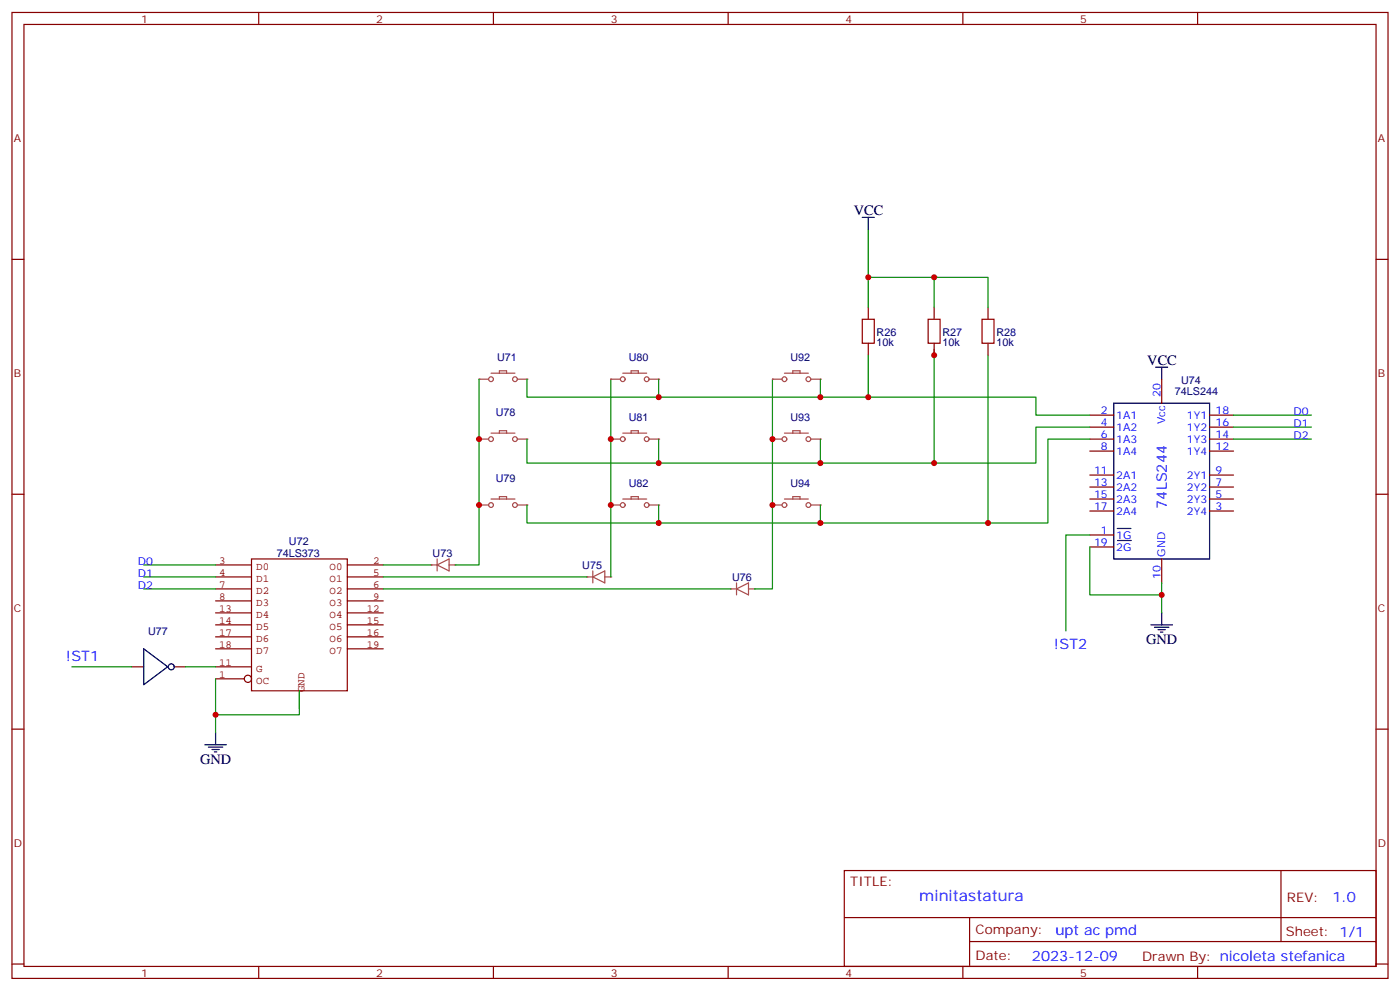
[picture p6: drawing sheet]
<svg xmlns="http://www.w3.org/2000/svg" width="412mm" height="292mm" viewBox="0 0 412 292" stroke-linecap="round" stroke-linejoin="round" font-family="sans-serif">
<g fill="none" stroke="#870000" stroke-width=".35">
<path d="M3.5 3.7h405.4v284.3h-405.4zM7.1 7.2h398.2v277.3h-398.2zM76.2 3.7v3.5M145.3 3.7v3.5M214.5 3.7v3.5M283.6 3.7v3.5M352.8 3.7v3.5M3.5 76.3h3.6M405.3 76.3h3.6M3.5 145.5h3.6M405.3 145.5h3.6M3.5 214.6h3.6"/>
<path d="M405.3 214.6h3.6M248.7 256.3h156.6v28.2h-156.6zM377.3 256.3v20.9M248.7 270.1h156.5M285.6 277.2h119.6M285.6 270.1v14.1M3.5 283.8h3.6M76.2 284.5v3.5M145.3 284.5v3.5M214.5 284.5v3.5M283.6 284.5v3.5M352.8 284.5v3.5"/>
<path d="M405.3 283.8h3.6"/>
</g>
<g fill="none" stroke="#a64a4a" stroke-width=".35">
<path d="M141.1 111.6h2.8M144.6 109.9h7.1M147.1 109.9v-.8h2.1v.8M152.4 111.6h2.8"/>
<circle cx="144.6" cy="111.6" r=".71"/>
<circle cx="151.7" cy="111.6" r=".71"/>
</g>
<g fill="#a64a4a">
<circle cx="155.2" cy="111.6" r=".18"/>
<circle cx="141.1" cy="111.6" r=".18"/>
</g>
<g fill="none" stroke="#850000" stroke-width=".35">
<path d="M63.5 166.3h10.6M63.5 169.8h10.6M63.5 173.4h10.6M63.5 176.9h10.6M74.1 164.5h28.2v38.8h-28.2zM102.3 166.3h10.6M102.3 169.8h10.6M102.3 173.4h10.6M102.3 176.9h10.6M63.5 199.8h8.5M63.5 196.3h10.6M63.5 180.4h10.6"/>
<path d="M63.5 183.9h10.6M63.5 187.5h10.6M63.5 191h10.6M102.3 180.4h10.6M102.3 183.9h10.6M102.3 187.5h10.6M102.3 191h10.6M88.2 203.3v5.3"/>
<circle cx="73" cy="199.8" r="1.06"/>
</g>
<path d="M328.1 118.7h28.2v45.8h-28.2zM329.1 155.6h4M329.2 159.1h4" fill="none" stroke="#000" stroke-width=".35"/>
<g fill="none" stroke="#870000" stroke-width=".35">
<path d="M342.2 111.6v7.1M321 122.2h7.1M321 125.7h7.1M321 129.3h7.1M321 132.8h7.1M321 139.8h7.1M356.3 122.2h7.1M356.3 125.7h7.1M356.3 129.3h7.1M356.3 132.8h7.1M356.3 139.8h7.1M321 143.4h7.1"/>
<path d="M321 146.9h7.1M321 150.4h7.1M321 157.5h7.1M356.3 143.4h7.1M356.3 146.9h7.1M356.3 150.4h7.1M321 161h7.1M342.2 164.5v7.1"/>
</g>
<path d="M128.8 166.3l3.5-1.8v3.6zM128.8 164.5v3.6" fill="none" stroke="#a64a4a" stroke-width=".35"/>
<g fill="#a64a4a">
<circle cx="134.1" cy="166.3" r=".18"/>
<circle cx="127" cy="166.3" r=".18"/>
</g>
<path d="M127 166.3h1.8M132.3 166.3h1.8M174.6 169.8l3.6-1.7v3.5zM174.6 168.1v3.5" fill="none" stroke="#a64a4a" stroke-width=".35"/>
<g fill="#a64a4a">
<circle cx="179.9" cy="169.8" r=".18"/>
<circle cx="172.9" cy="169.8" r=".18"/>
</g>
<path d="M172.9 169.8h1.7M178.2 169.8h1.7M217 173.4l3.5-1.8v3.5zM217 171.6v3.5" fill="none" stroke="#a64a4a" stroke-width=".35"/>
<g fill="#a64a4a">
<circle cx="222.2" cy="173.4" r=".18"/>
<circle cx="215.2" cy="173.4" r=".18"/>
</g>
<path d="M215.2 173.4h1.8M220.5 173.4h1.7" fill="none" stroke="#a64a4a" stroke-width=".35"/>
<path d="M112.9 166.3h14.1M112.9 169.8h60M112.9 173.4h102.3" fill="none" stroke="#008700" stroke-width=".35"/>
<path d="M42.3 191l7.1 5.3-7.1 5.3zM60.3 219.2h6.4M61.4 219.9h4.2M63.5 215.7v3.5M62.4 220.6h2.2M63.1 221.3h.8" fill="none" stroke="#000" stroke-width=".35"/>
<path d="M38.8 196.3h3.5M51.2 196.3h3.5" fill="none" stroke="#870000" stroke-width=".35"/>
<circle cx="50.4" cy="196.3" r=".88" fill="#fff" stroke="#000" stroke-width=".35"/>
<path d="M141.1 111.6v54.7h-7M21.2 196.3h17.6M54.7 196.3h8.8M63.5 199.8v15.9M88.2 203.3v7.1h-24.7" fill="none" stroke="#008700" stroke-width=".35"/>
<g fill="none" stroke="#a64a4a" stroke-width=".35">
<path d="M141.1 129.3h2.8M144.6 127.5h7.1M147.1 127.5v-.7h2.1v.7M152.4 129.3h2.8"/>
<circle cx="144.6" cy="129.3" r=".71"/>
<circle cx="151.7" cy="129.3" r=".71"/>
</g>
<g fill="#a64a4a">
<circle cx="155.2" cy="129.3" r=".18"/>
<circle cx="141.1" cy="129.3" r=".18"/>
</g>
<g fill="none" stroke="#a64a4a" stroke-width=".35">
<path d="M141.1 148.7h2.8M144.6 146.9h7.1M147.1 146.9v-.7h2.1v.7M152.4 148.7h2.8"/>
<circle cx="144.6" cy="148.7" r=".71"/>
<circle cx="151.7" cy="148.7" r=".71"/>
</g>
<g fill="#a64a4a">
<circle cx="155.2" cy="148.7" r=".18"/>
<circle cx="141.1" cy="148.7" r=".18"/>
</g>
<path d="M179.9 111.6v58.2" fill="none" stroke="#008700" stroke-width=".35"/>
<g fill="none" stroke="#a64a4a" stroke-width=".35">
<path d="M179.9 111.6h2.8M183.4 109.9h7.1M185.9 109.9v-.8h2.1v.8M191.2 111.6h2.8"/>
<circle cx="183.4" cy="111.6" r=".71"/>
<circle cx="190.5" cy="111.6" r=".71"/>
</g>
<g fill="#a64a4a">
<circle cx="194" cy="111.6" r=".18"/>
<circle cx="179.9" cy="111.6" r=".18"/>
</g>
<g fill="none" stroke="#a64a4a" stroke-width=".35">
<path d="M179.9 129.3h2.8M183.4 127.5h7.1M185.9 127.5v-.7h2.1v.7M191.2 129.3h2.8"/>
<circle cx="183.4" cy="129.3" r=".71"/>
<circle cx="190.5" cy="129.3" r=".71"/>
</g>
<g fill="#a64a4a">
<circle cx="194" cy="129.3" r=".18"/>
<circle cx="179.9" cy="129.3" r=".18"/>
</g>
<g fill="none" stroke="#a64a4a" stroke-width=".35">
<path d="M179.9 148.7h2.8M183.4 146.9h7.1M185.9 146.9v-.7h2.1v.7M191.2 148.7h2.8"/>
<circle cx="183.4" cy="148.7" r=".71"/>
<circle cx="190.5" cy="148.7" r=".71"/>
</g>
<g fill="#a64a4a">
<circle cx="194" cy="148.7" r=".18"/>
<circle cx="179.9" cy="148.7" r=".18"/>
</g>
<path d="M227.5 111.6v61.8h-5.3" fill="none" stroke="#008700" stroke-width=".35"/>
<g fill="none" stroke="#a64a4a" stroke-width=".35">
<path d="M227.5 111.6h2.9M231.1 109.9h7M233.5 109.9v-.8h2.2v.8M238.8 111.6h2.9"/>
<circle cx="231.1" cy="111.6" r=".71"/>
<circle cx="238.1" cy="111.6" r=".71"/>
</g>
<g fill="#a64a4a">
<circle cx="241.7" cy="111.6" r=".18"/>
<circle cx="227.5" cy="111.6" r=".18"/>
</g>
<g fill="none" stroke="#a64a4a" stroke-width=".35">
<path d="M227.5 129.3h2.9M231.1 127.5h7M233.5 127.5v-.7h2.2v.7M238.8 129.3h2.9"/>
<circle cx="231.1" cy="129.3" r=".71"/>
<circle cx="238.1" cy="129.3" r=".71"/>
</g>
<g fill="#a64a4a">
<circle cx="241.7" cy="129.3" r=".18"/>
<circle cx="227.5" cy="129.3" r=".18"/>
</g>
<g fill="none" stroke="#a64a4a" stroke-width=".35">
<path d="M227.5 148.7h2.9M231.1 146.9h7M233.5 146.9v-.7h2.2v.7M238.8 148.7h2.9"/>
<circle cx="231.1" cy="148.7" r=".71"/>
<circle cx="238.1" cy="148.7" r=".71"/>
</g>
<g fill="#a64a4a">
<circle cx="241.7" cy="148.7" r=".18"/>
<circle cx="227.5" cy="148.7" r=".18"/>
</g>
<path d="M254 64h3.5M255.8 64v3.5M340.4 108.1h3.6M342.2 108.1v3.5M339 183.9h6.4M340.1 184.6h4.2M341.1 185.3h2.2M341.8 186.1h.7M342.2 180.4v3.5" fill="none" stroke="#000" stroke-width=".35"/>
<g fill="none" stroke="#008700" stroke-width=".35">
<path d="M255.8 67.5v23M255.8 81.6h19.4v8.9M275.2 81.6h15.8v8.9M155.2 111.6v5.3h150v5.3h15.8M194 111.6v5.3M241.7 111.6v5.3M255.8 104.6v12.3M275.2 102.8v33.5M291 104.6v49.4M194 129.3v7M241.7 129.3v7M321 129.3h-12.3v24.7h-153.5v-5.3"/>
<path d="M321 125.7h-15.8v10.6h-150v-7M363.4 122.2h22.9M363.4 125.7h22.9M363.4 129.3h22.9M194 148.7v5.3M241.7 148.7v5.3M321 157.5h-7v28.2M42.3 166.3h21.2M42.3 169.8h21.2M42.3 173.4h21.2M321 161v14.1h21.2M342.2 171.6v8.8"/>
</g>
<path d="M254 94h3.5v7h-3.5zM273.4 94h3.5v7h-3.5zM289.3 94h3.5v7h-3.5z" fill="none" stroke="#a10000" stroke-width=".35"/>
<path d="M255.8 90.5v3.5M275.2 90.5v3.5M291 90.5v3.5M255.8 101v3.6M275.2 101v3.6M291 101v3.6" fill="none" stroke="#870000" stroke-width=".35"/>
<g fill="#c00">
<circle cx="63.5" cy="210.4" r=".88"/>
<circle cx="141.1" cy="148.7" r=".88"/>
<circle cx="179.9" cy="148.7" r=".88"/>
<circle cx="227.5" cy="148.7" r=".88"/>
<circle cx="141.1" cy="129.3" r=".88"/>
<circle cx="179.9" cy="129.3" r=".88"/>
<circle cx="342.2" cy="175.1" r=".88"/>
<circle cx="194" cy="154" r=".88"/>
<circle cx="241.7" cy="154" r=".88"/>
<circle cx="227.5" cy="129.3" r=".88"/>
<circle cx="194" cy="136.3" r=".88"/>
<circle cx="241.7" cy="136.3" r=".88"/>
<circle cx="194" cy="116.9" r=".88"/>
<circle cx="241.7" cy="116.9" r=".88"/>
<circle cx="255.8" cy="116.9" r=".88"/>
<circle cx="275.2" cy="136.3" r=".88"/>
<circle cx="275.2" cy="104.6" r=".88"/>
<circle cx="291" cy="154" r=".88"/>
<circle cx="255.8" cy="81.6" r=".88"/>
<circle cx="275.2" cy="81.6" r=".88"/>
</g>
<text font-size="4.6" fill="#00f" x="270.8" y="265.3">minitastatura</text>
<g font-size="4.2">
<text x="251.5" y="63.3">VCC</text>
<text x="338" y="107.4">VCC</text>
<text x="337.6" y="189.6">GND</text>
<text x="58.9" y="224.9">GND</text>
</g>
<g font-size="4.2" fill="#00f">
<text x="343.7" y="149.7" transform="rotate(-90 343.7 149.7)">74LS244</text>
<text x="310.4" y="191">!ST2</text>
<text x="19.4" y="194.5">!ST1</text>
<text x="392.5" y="265.5">1.0</text>
<text x="310.9" y="275.1">upt ac pmd</text>
<text x="304" y="282.9">2023-12-09</text>
</g>
<g font-size="3.9" fill="#800">
<text x="250.5" y="260.8">TITLE:</text>
<text x="379.1" y="265.5">REV:</text>
<text x="287.4" y="275">Company:</text>
<text x="378.7" y="275.7">Sheet: 1/1</text>
<text x="287.4" y="282.7">Date:</text>
<text x="336.4" y="282.8">Drawn By: nicoleta stefanica</text>
</g>
<g font-size="3.2" fill="#800">
<text x="41.6" y="6.7">1</text>
<text x="110.8" y="6.7">2</text>
<text x="179.9" y="6.7">3</text>
<text x="249.1" y="6.7">4</text>
<text x="318.2" y="6.7">5</text>
<text x="4.1" y="41.8">A</text>
<text x="405.9" y="41.8">A</text>
<text x="4.1" y="110.9">B</text>
<text x="405.9" y="110.9">B</text>
<text x="4.1" y="180.1">C</text>
<text x="405.9" y="180.1">C</text>
<text x="4.1" y="249.2">D</text>
<text x="405.9" y="249.2">D</text>
<text x="41.6" y="287.5">1</text>
<text x="110.8" y="287.5">2</text>
<text x="179.9" y="287.5">3</text>
<text x="249.1" y="287.5">4</text>
<text x="318.2" y="287.5">5</text>
</g>
<g font-size="3.2" fill="#000080">
<text x="258.2" y="101.8">10k</text>
<text x="258.2" y="98.8">R26</text>
<text x="277.6" y="101.8">10k</text>
<text x="277.6" y="98.8">R27</text>
<text x="293.5" y="101.8">10k</text>
<text x="293.5" y="98.8">R28</text>
<text x="146.4" y="106.3">U71</text>
<text x="185.2" y="106.3">U80</text>
<text x="232.8" y="106.3">U92</text>
<text x="347.9" y="112.9">U74</text>
<text x="346.1" y="116.4">74LS244</text>
<text x="146.1" y="122.6">U78</text>
<text x="185.2" y="124">U81</text>
<text x="232.8" y="124">U93</text>
<text x="146.1" y="142">U79</text>
<text x="185.2" y="143.4">U82</text>
<text x="232.8" y="143.4">U94</text>
<text x="85.1" y="160.5">U72</text>
<text x="81.5" y="164">74LS373</text>
<text x="127.4" y="164">U73</text>
<text x="171.5" y="167.6">U75</text>
<text x="215.6" y="171.1">U76</text>
<text x="43.7" y="186.9">U77</text>
</g>
<g font-size="3.2" fill="#00f">
<text x="341.8" y="116.9" transform="rotate(-90 341.8 116.9)">20</text>
<text x="324.3" y="121.8">2</text>
<text x="324.3" y="125.4">4</text>
<text x="328.8" y="123.3">1A1</text>
<text x="343.3" y="124.9" transform="rotate(-90 343.3 124.9)">Vcc</text>
<text x="349.6" y="123.3">1Y1</text>
<text x="358.1" y="121.8">18</text>
<text x="358.1" y="125.4">16</text>
<text x="381" y="122.2">D0</text>
<text x="381" y="125.7">D1</text>
<text x="324.3" y="128.9">6</text>
<text x="328.8" y="126.8">1A2</text>
<text x="328.8" y="130.3">1A3</text>
<text x="349.6" y="126.8">1Y2</text>
<text x="349.6" y="130.3">1Y3</text>
<text x="358.1" y="128.9">14</text>
<text x="381" y="129.3">D2</text>
<text x="324.3" y="132.4">8</text>
<text x="328.8" y="133.8">1A4</text>
<text x="349.6" y="133.8">1Y4</text>
<text x="358.1" y="132.4">12</text>
<text x="322.3" y="139.5">11</text>
<text x="322.3" y="143">13</text>
<text x="328.8" y="140.9">2A1</text>
<text x="349.6" y="140.9">2Y1</text>
<text x="358.1" y="139.5">9</text>
<text x="358.1" y="143">7</text>
<text x="322.3" y="146.5">15</text>
<text x="328.8" y="144.4">2A2</text>
<text x="328.8" y="148">2A3</text>
<text x="349.6" y="144.4">2Y2</text>
<text x="349.6" y="148">2Y3</text>
<text x="358.1" y="146.5">5</text>
<text x="322.3" y="150.1">17</text>
<text x="328.8" y="151.5">2A4</text>
<text x="349.6" y="151.5">2Y4</text>
<text x="358.1" y="150.1">3</text>
<text x="322.3" y="160.7">19</text>
<text x="324.3" y="157.1">1</text>
<text x="328.8" y="158.5">1G</text>
<text x="40.6" y="166.3">D0</text>
<text x="328.8" y="162.1">2G</text>
<text x="343.3" y="163.8" transform="rotate(-90 343.3 163.8)">GND</text>
<text x="40.6" y="169.8">D1</text>
<text x="40.6" y="173.4">D2</text>
<text x="341.8" y="170.3" transform="rotate(-90 341.8 170.3)">10</text>
</g>
<g font-size="3.2" fill="#840000">
<text x="64.6" y="165.9">3</text>
<text x="75.5" y="167.8">D0</text>
<text x="97.1" y="167.8">O0</text>
<text x="109.9" y="165.9">2</text>
<text x="64.6" y="169.5">4</text>
<text x="64.6" y="173">7</text>
<text x="75.5" y="171.3">D1</text>
<text x="97.1" y="171.3">O1</text>
<text x="109.9" y="169.5">5</text>
<text x="109.9" y="173">6</text>
<text x="64.6" y="176.5">8</text>
<text x="75.5" y="174.9">D2</text>
<text x="75.5" y="178.4">D3</text>
<text x="97.1" y="174.9">O2</text>
<text x="97.1" y="178.4">O3</text>
<text x="109.9" y="176.5">9</text>
<text x="64.6" y="180.1">13</text>
<text x="64.6" y="183.6">14</text>
<text x="75.5" y="181.9">D4</text>
<text x="75.5" y="185.4">D5</text>
<text x="97.1" y="181.9">O4</text>
<text x="97.1" y="185.4">O5</text>
<text x="108" y="180.1">12</text>
<text x="108" y="183.6">15</text>
<text x="64.6" y="187.1">17</text>
<text x="64.6" y="190.6">18</text>
<text x="75.5" y="189">D6</text>
<text x="97.1" y="189">O6</text>
<text x="108" y="187.1">16</text>
<text x="108" y="190.6">19</text>
<text x="64.6" y="195.9">11</text>
<text x="75.5" y="197.8">G</text>
<text x="75.5" y="192.5">D7</text>
<text x="97.1" y="192.5">O7</text>
<text x="64.6" y="199.5">1</text>
<text x="75.5" y="201.3">OC</text>
<text x="89.7" y="203.7" transform="rotate(-90 89.7 203.7)">GND</text>
</g>
</svg>
